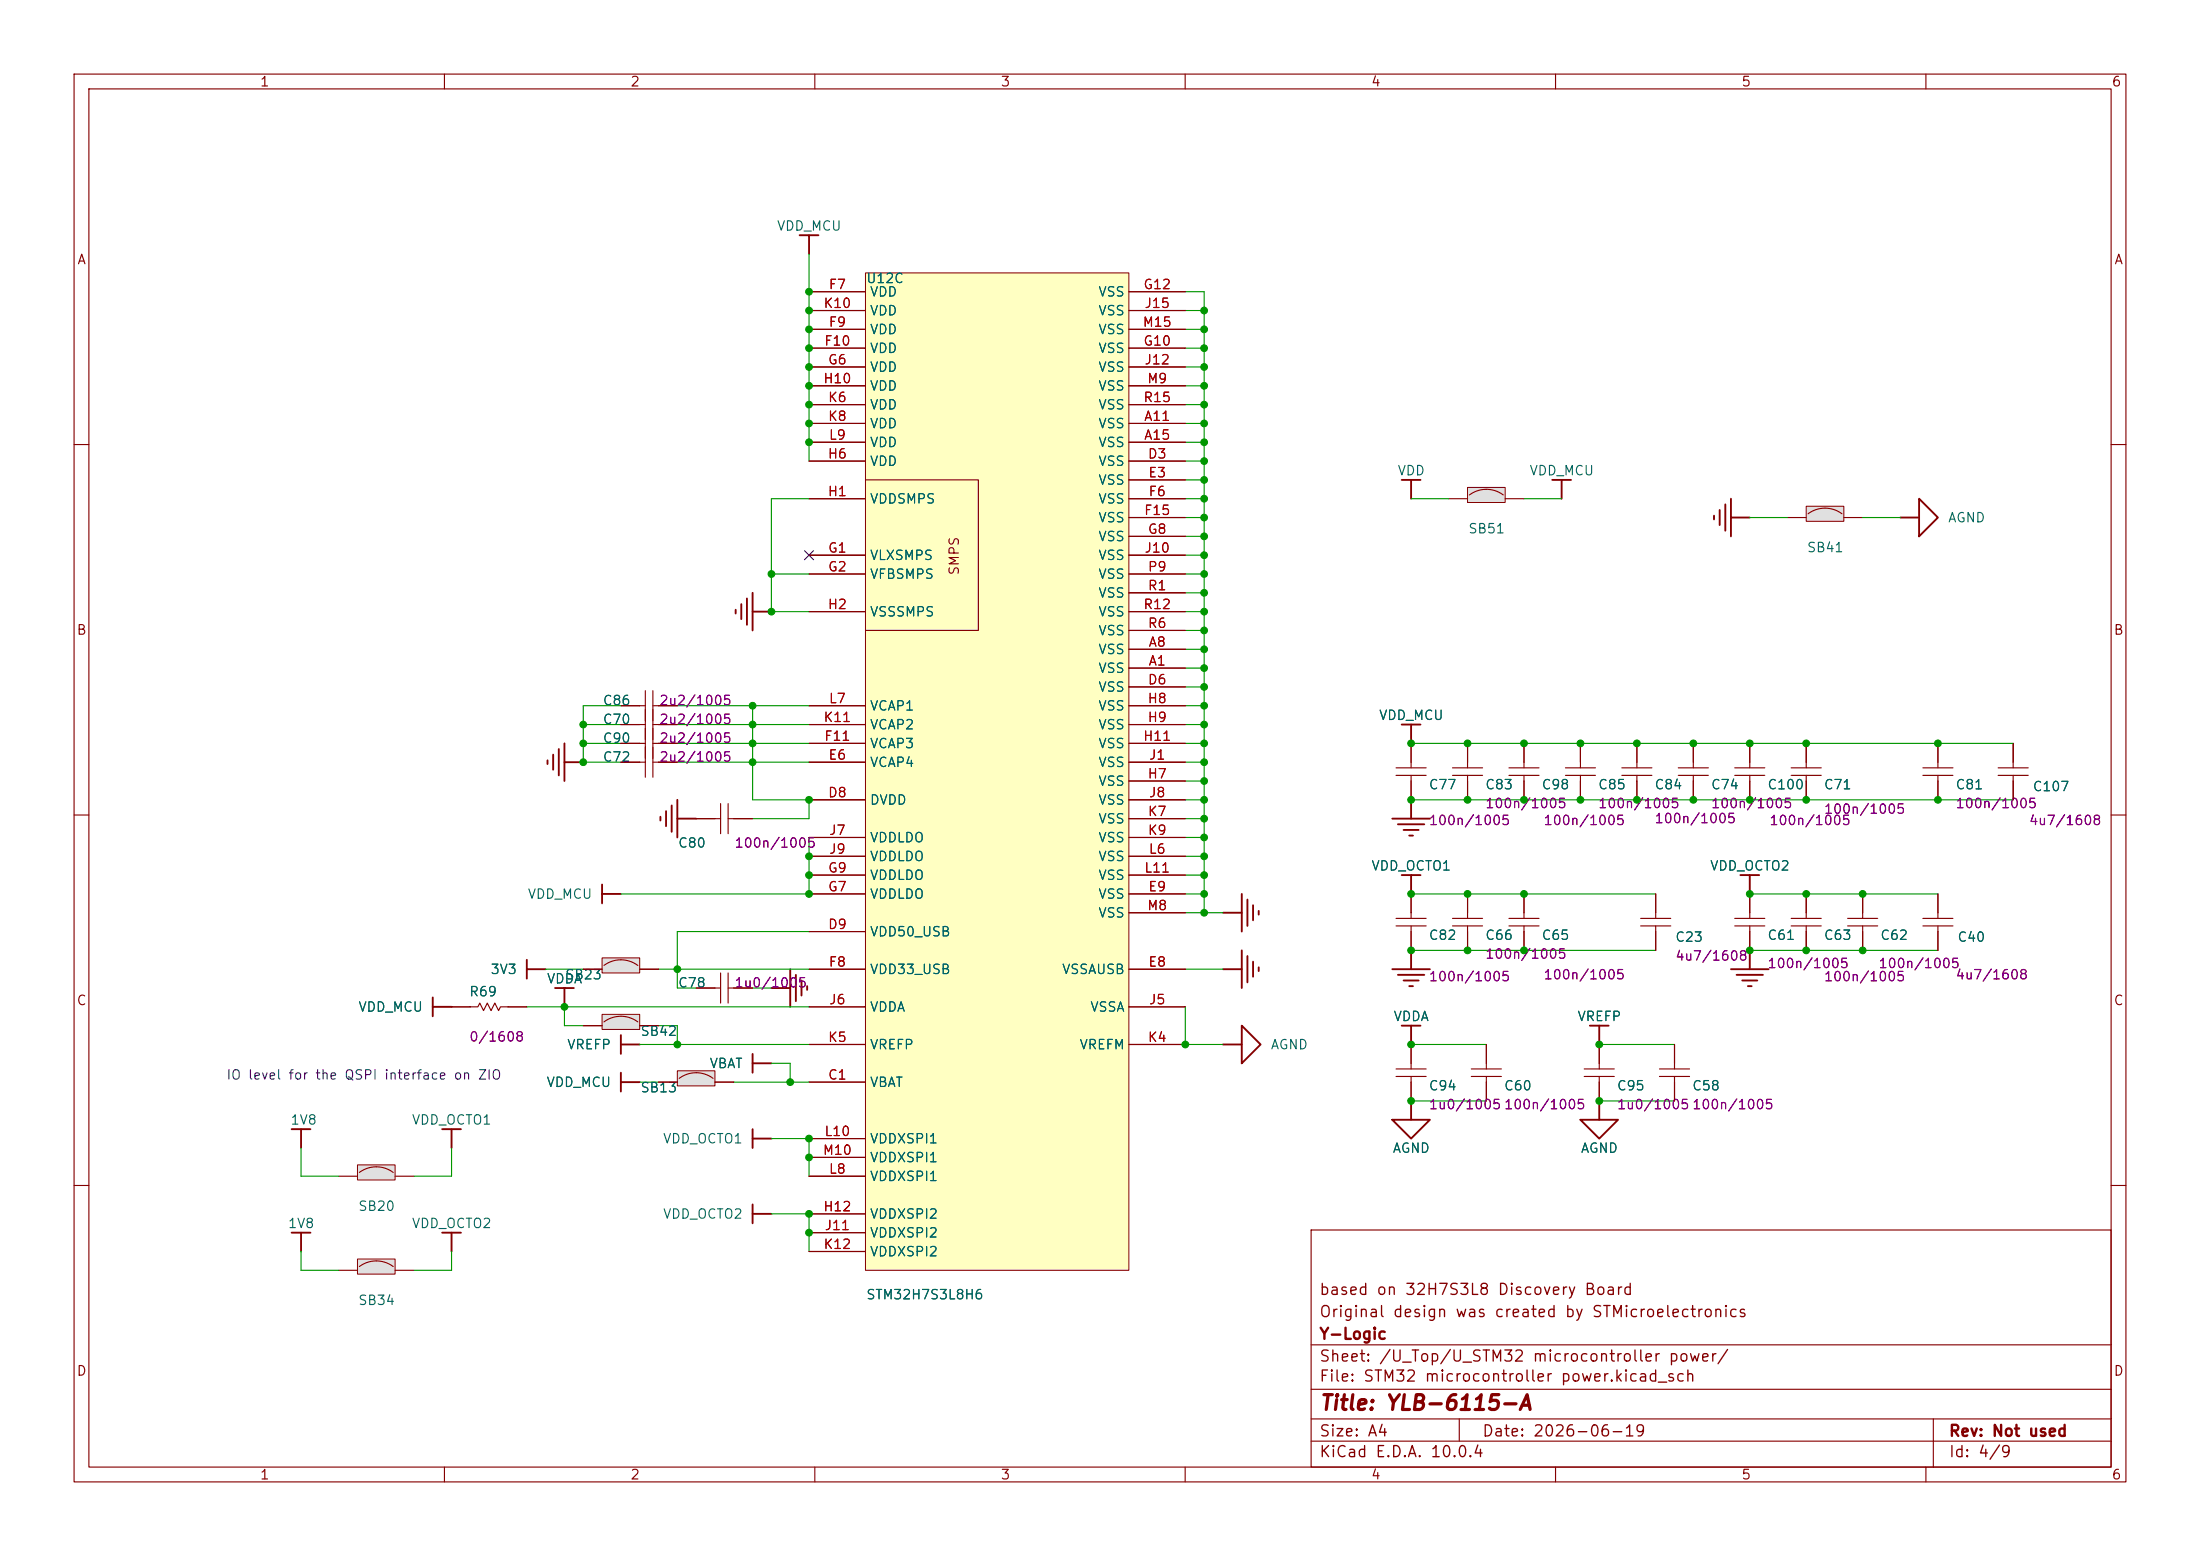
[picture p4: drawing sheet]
<svg xmlns="http://www.w3.org/2000/svg" width="297mm" height="210mm" viewBox="0 0 297 210" stroke-linecap="round" stroke-linejoin="round" font-family="sans-serif">
<g fill="none" stroke="#840000" stroke-width=".15">
<path d="M10 10h277v190h-277zM12 12h273v186h-273zM60 10v2M110 10v2M160 10v2M210 10v2M260 10v2M10 60h2M285 60h2M83.8 95.3h3.3M87.1 93.2v4.1M87.1 98.3v6.6"/>
<path d="M88.1 93.2v4.1M88.1 98.3v6.6M88.1 95.3h3.3M10 110h2M83.8 102.9h3.3M83.8 100.3h3.3M88.1 102.9h3.3M88.1 100.3h3.3M285 110h2M10 160h2M177 166h108v32h-108zM285 160h2"/>
<path d="M60 198v2M110 198v2M160 198v2M177 194.5h108M177 191.5h108M177 187.5h108M177 181.5h108M197 191.5v3M210 198v2M260 198v2M261 191.5v6.5"/>
</g>
<path d="M59.7 166.4h2.5M61 166.4v2.5" fill="none" stroke="#840000" stroke-width=".25"/>
<path d="M48.3 157.2h5v2.1h-5z" fill="#e0e0e0"/>
<path d="M226.6 104.6h4M226.6 103.6h4M228.6 100.3v3.3M228.6 104.6v3.4M94 133.4h3.3M97.3 131.3v4.1M98.3 131.3v4.1M98.3 133.4h3.3M45.7 158.8h2.6M48.5 158.2a3.8 3.8 0 0 1 4.6 0M53.3 158.8h2.6" fill="none" stroke="#840000" stroke-width=".15"/>
<path d="M48.3 157.2h5v2.1h-5z" fill="none" stroke="#800000" stroke-width=".14"/>
<g fill="none" stroke="#840000" stroke-width=".25">
<path d="M107.9 31.8h2.6M109.2 31.8v2.5M73.9 102.6v.5M74.7 101.9v2M75.4 101.1v3.5M76.2 100.3v5.1M76.2 102.9h2.5M81.3 119.4v2.5M234.9 118.1h2.6M236.2 118.1v2.6M81.3 120.7h2.5M104.1 133.4h2.6"/>
<path d="M106.7 130.8v5.1M107.4 131.6v3.5M108.2 132.3v2.1M109 133.1v.5"/>
</g>
<path d="M91.4 144.5h5.1v2.1h-5.1z" fill="#e0e0e0"/>
<path d="M88.9 146.1h2.5M91.7 145.5a3.8 3.8 0 0 1 4.6 0M96.5 146.1h2.6" fill="none" stroke="#840000" stroke-width=".15"/>
<path d="M91.4 144.5h5.1v2.1h-5.1z" fill="none" stroke="#800000" stroke-width=".14"/>
<path d="M101.6 142.2v2.6M101.6 143.5h2.5" fill="none" stroke="#840000" stroke-width=".25"/>
<path d="M81.3 129.3h5.1v2h-5.1z" fill="#e0e0e0"/>
<path d="M94 110.5h3.3M97.3 108.5v4M98.3 110.5h3.3M98.3 108.5v4M61 135.9h3.5l.3-.5 .5 1 .5-1 .5 1 .5-1 .5 1 .3-.5h3.5M78.7 130.8h2.6M81.5 130.3a3.8 3.8 0 0 1 4.6 0M86.4 130.8h2.5" fill="none" stroke="#840000" stroke-width=".15"/>
<path d="M81.3 129.3h5.1v2h-5.1z" fill="none" stroke="#800000" stroke-width=".14"/>
<g fill="none" stroke="#840000" stroke-width=".25">
<path d="M209.5 64.8h2.6M210.8 64.8v2.5M89.2 110.2v.5M89.9 109.5v2M90.7 108.7v3.6M91.4 108v5M91.4 110.5h2.6M58.4 134.6v2.6M58.4 135.9h2.6M71.1 129.5v2.6M71.1 130.8h2.6M83.8 144.8v2.5"/>
<path d="M83.8 146.1h2.6M101.6 152.4v2.5M101.6 153.7h2.5M101.6 162.6v2.5M101.6 163.8h2.5"/>
</g>
<path d="M81.3 136.9h5.1v2h-5.1z" fill="#e0e0e0"/>
<path d="M211.3 104.6h4.1M211.3 103.6h4.1M213.4 100.3v3.3M213.4 104.6v3.4M78.7 138.4h2.6M81.5 137.9a3.8 3.8 0 0 1 4.6 0M86.4 138.4h2.5" fill="none" stroke="#840000" stroke-width=".15"/>
<path d="M81.3 136.9h5.1v2h-5.1z" fill="none" stroke="#800000" stroke-width=".14"/>
<path d="M83.8 139.7v2.5M83.8 141h2.6" fill="none" stroke="#840000" stroke-width=".25"/>
<path d="M116.8 36.8h35.6v134.7h-35.6z" fill="#ffffc2"/>
<g fill="none" stroke="#840000" stroke-width=".15">
<path d="M109.2 39.4h7.6M152.4 39.4h7.6M109.2 57.2h7.6M109.2 59.7h7.6M109.2 44.5h7.6M109.2 47h7.6M109.2 49.5h7.6M109.2 52.1h7.6M109.2 41.9h7.6M109.2 54.6h7.6M152.4 57.2h7.6M152.4 59.7h7.6"/>
<path d="M152.4 44.5h7.6M152.4 47h7.6M152.4 49.5h7.6M152.4 52.1h7.6M152.4 41.9h7.6M152.4 54.6h7.6M109.2 62.2h7.6M109.2 67.3h7.6M109.2 74.9h7.6M109.2 77.5h7.6M116.8 64.8h15.3v20.3h-15.3M152.4 62.2h7.6"/>
<path d="M152.4 64.8h7.6M152.4 67.3h7.6M152.4 69.9h7.6M152.4 74.9h7.6M152.4 77.5h7.6M152.4 72.4h7.6M109.2 82.6h7.6M109.2 95.3h7.6M109.2 97.8h7.6M152.4 90.2h7.6M152.4 87.6h7.6M152.4 92.7h7.6"/>
<path d="M152.4 82.6h7.6M152.4 95.3h7.6M152.4 97.8h7.6M152.4 80h7.6M152.4 85.1h7.6M109.2 108h7.6M109.2 102.9h7.6M109.2 100.3h7.6M109.2 118.1h7.6M109.2 113h7.6M109.2 115.6h7.6M152.4 108h7.6"/>
<path d="M152.4 102.9h7.6M152.4 100.3h7.6M152.4 118.1h7.6M152.4 105.4h7.6M152.4 113h7.6M152.4 115.6h7.6M152.4 110.5h7.6M109.2 125.7h7.6M109.2 130.8h7.6M109.2 120.7h7.6M109.2 135.9h7.6M152.4 130.8h7.6"/>
<path d="M152.4 120.7h7.6M152.4 135.9h7.6M152.4 123.2h7.6M109.2 146.1h7.6M109.2 141h7.6M109.2 158.8h7.6M109.2 153.7h7.6M109.2 156.2h7.6M152.4 141h7.6M109.2 163.8h7.6M109.2 166.4h7.6M109.2 168.9h7.6"/>
</g>
<path d="M116.8 36.8h35.6v134.7h-35.6z" fill="none" stroke="#800000" stroke-width=".14"/>
<g fill="none" stroke="#840000" stroke-width=".25">
<path d="M99.3 82.3v.5M100.1 81.5v2.1M100.8 80.8v3.5M101.6 80v5.1M101.6 82.6h2.5M74.9 133.4h2.6M76.2 133.4v2.5M233.7 130.8h5.1M234.4 131.6h3.6M235.2 132.3h2M236 133.1h.5M236.2 128.3v2.5"/>
<path d="M39.4 152.4h2.5M40.6 152.4v2.5M59.7 152.4h2.5M61 152.4v2.5M39.4 166.4h2.5M40.6 166.4v2.5"/>
</g>
<path d="M48.3 169.9h5v2.1h-5z" fill="#e0e0e0"/>
<g fill="none" stroke="#840000" stroke-width=".15">
<path d="M83.8 97.8h3.3M87.1 95.8v4M88.1 95.8v4M88.1 97.8h3.3M218.9 104.6h4.1M218.9 103.6h4.1M221 100.3v3.3M221 104.6v3.4M221.5 125h4.1M221.5 124h4.1M223.5 120.7v3.3M223.5 125v3.3"/>
<path d="M45.7 171.5h2.6M48.5 170.9a3.8 3.8 0 0 1 4.6 0M53.3 171.5h2.6"/>
</g>
<path d="M48.3 169.9h5v2.1h-5z" fill="none" stroke="#800000" stroke-width=".14"/>
<path d="M256.5 69.9h2.6M259.1 67.3l2.5 2.6-2.5 2.5z" fill="none" stroke="#840000" stroke-width=".25"/>
<path d="M243.8 68.3h5.1v2.1h-5.1z" fill="#e0e0e0"/>
<g fill="none" stroke="#840000" stroke-width=".15">
<path d="M241.3 69.9h2.5M244.1 69.3a3.8 3.8 0 0 1 4.6 0M248.9 69.9h2.6M188.5 104.6h4M188.5 103.6h4M190.5 100.3v3.3M190.5 104.6v3.4M196.1 104.6h4.1M196.1 103.6h4.1M198.1 100.3v3.3M198.1 104.6v3.4M203.7 104.6h4.1"/>
<path d="M203.7 103.6h4.1M205.7 100.3v3.3M205.7 104.6v3.4"/>
</g>
<path d="M243.8 68.3h5.1v2.1h-5.1z" fill="none" stroke="#800000" stroke-width=".14"/>
<g fill="none" stroke="#840000" stroke-width=".25">
<path d="M231.4 69.6v.5M232.2 68.8v2.1M232.9 68.1v3.5M233.7 67.3v5.1M233.7 69.9h2.5M189.2 97.8h2.6M190.5 97.8v2.5M188 110.5h5M188.7 111.3h3.6M189.2 118.1h2.6M189.5 112h2M190.2 112.8h.6"/>
<path d="M190.5 108v2.5M190.5 118.1v2.6"/>
</g>
<path d="M198.1 65.8h5.1v2h-5.1z" fill="#e0e0e0"/>
<g fill="none" stroke="#840000" stroke-width=".15">
<path d="M109.2 39.4h7.6M152.4 39.4h7.6M109.2 57.2h7.6M109.2 59.7h7.6M109.2 44.5h7.6M109.2 47h7.6M109.2 49.5h7.6M109.2 52.1h7.6M109.2 41.9h7.6M109.2 54.6h7.6M152.4 57.2h7.6M152.4 59.7h7.6"/>
<path d="M152.4 44.5h7.6M152.4 47h7.6M152.4 49.5h7.6M152.4 52.1h7.6M152.4 41.9h7.6M152.4 54.6h7.6M109.2 67.3h7.6M109.2 62.2h7.6M109.2 74.9h7.6M109.2 77.5h7.6M152.4 67.3h7.6M152.4 62.2h7.6"/>
<path d="M152.4 64.8h7.6M152.4 69.9h7.6M152.4 74.9h7.6M152.4 77.5h7.6M152.4 72.4h7.6M195.6 67.3h2.5M198.4 66.8a3.8 3.8 0 0 1 4.5 0M203.2 67.3h2.5M83.8 95.3h2.6M83.8 97.8h2.6M88.9 95.3h2.5M88.9 97.8h2.5"/>
<path d="M109.2 82.6h7.6M109.2 95.3h7.6M109.2 97.8h7.6M152.4 90.2h7.6M152.4 87.6h7.6M152.4 92.7h7.6M152.4 82.6h7.6M152.4 95.3h7.6M152.4 97.8h7.6M152.4 80h7.6M152.4 85.1h7.6M83.8 102.9h2.6"/>
<path d="M83.8 100.3h2.6M88.9 102.9h2.5M88.9 100.3h2.5M94 110.5h2.5M99.1 110.5h2.5M109.2 108h7.6M109.2 102.9h7.6M109.2 100.3h7.6M109.2 118.1h7.6M109.2 113h7.6M109.2 115.6h7.6M152.4 108h7.6"/>
<path d="M152.4 102.9h7.6M152.4 100.3h7.6M152.4 118.1h7.6M152.4 105.4h7.6M152.4 113h7.6M152.4 115.6h7.6M152.4 110.5h7.6M190.5 100.3v2.6M190.5 105.4v2.6M198.1 100.3v2.6M198.1 105.4v2.6M205.7 100.3v2.6"/>
<path d="M205.7 105.4v2.6M213.4 100.3v2.6M213.4 105.4v2.6M221 100.3v2.6M221 105.4v2.6M228.6 100.3v2.6M228.6 105.4v2.6M234.2 104.6h4.1M234.2 103.6h4.1M236.2 100.3v3.3M236.2 104.6v3.4M241.8 104.6h4.1"/>
<path d="M241.8 103.6h4.1M243.8 100.3v3.3M243.8 104.6v3.4M259.6 104.6h4.1M259.6 103.6h4.1M261.6 100.3v3.3M261.6 104.6v3.4M269.7 104.6h4.1M269.7 103.6h4.1M271.8 100.3v3.3M271.8 104.6v3.4M61 135.9h2.5"/>
<path d="M68.6 135.9h2.5M78.7 130.8h2.6M78.7 138.4h2.6M86.4 130.8h2.5M86.4 138.4h2.5M94 133.4h2.5M99.1 133.4h2.5M109.2 130.8h7.6M109.2 125.7h7.6M109.2 120.7h7.6M109.2 135.9h7.6M152.4 130.8h7.6"/>
<path d="M152.4 120.7h7.6M152.4 135.9h7.6M152.4 123.2h7.6M188.5 125h4M188.5 124h4M190.5 120.7v3.3M190.5 125v3.3M196.1 125h4.1M196.1 124h4.1M198.1 120.7v3.3M198.1 125v3.3M203.7 125h4.1"/>
<path d="M203.7 124h4.1M205.7 120.7v3.3M205.7 125v3.3M223.5 120.7v2.5M223.5 125.7v2.6M234.2 125h4.1M234.2 124h4.1M236.2 120.7v3.3M236.2 125v3.3M241.8 125h4.1M241.8 124h4.1M243.8 120.7v3.3"/>
<path d="M243.8 125v3.3M249.4 125h4.1M249.4 124h4.1M251.5 120.7v3.3M251.5 125v3.3M259.6 125h4.1M259.6 124h4.1M261.6 120.7v3.3M261.6 125v3.3M88.9 146.1h2.5M96.5 146.1h2.6M109.2 146.1h7.6"/>
<path d="M109.2 141h7.6M109.2 158.8h7.6M109.2 153.7h7.6M109.2 156.2h7.6M152.4 141h7.6M188.5 145.3h4M188.5 144.3h4M190.5 141v3.3M190.5 145.3v3.3M198.6 145.3h4.1M198.6 144.3h4.1M200.7 141v3.3"/>
<path d="M200.7 145.3v3.3M213.9 145.3h4M213.9 144.3h4M215.9 141v3.3M215.9 145.3v3.3M224 145.3h4.1M224 144.3h4.1M226.1 141v3.3M226.1 145.3v3.3M109.2 163.8h7.6M109.2 166.4h7.6M109.2 168.9h7.6"/>
</g>
<path d="M198.1 65.8h5.1v2h-5.1z" fill="none" stroke="#800000" stroke-width=".14"/>
<g fill="none" stroke="#840000" stroke-width=".25">
<path d="M189.2 64.8h2.6M190.5 64.8v2.5M165.1 123.2h2.5M165.1 130.8h2.5M167.6 138.4l2.6 2.6-2.6 2.5zM167.6 120.7v5M167.6 128.3v5.1M168.4 121.4v3.6M168.4 129v3.6M169.2 122.2v2M169.2 129.8v2M169.9 122.9v.5"/>
<path d="M169.9 130.6v.5M188 130.8h5M188.7 131.6h3.6M189.2 138.4h2.6M189.5 132.3h2M190.2 133.1h.6M190.5 128.3v2.5M190.5 138.4v2.6M214.6 138.4h2.6M215.9 138.4v2.6M165.1 141h2.5M188 151.1h5l-2.5 2.6z"/>
<path d="M190.5 148.6v2.5M213.4 151.1h5l-2.5 2.6zM215.9 148.6v2.5"/>
</g>
<g fill="none" stroke="#009600" stroke-width=".15">
<path d="M109.2 34.3v27.9M160 39.4h2.6v83.8M160 54.6h2.6M160 59.7h2.6M160 57.2h2.6M160 49.5h2.6M160 52.1h2.6M160 47h2.6M160 41.9h2.6M160 44.5h2.6M104.1 77.5h5.1M109.2 67.3h-5.1v15.3h5.1"/>
<path d="M160 67.3h2.6M160 69.9h2.6M160 74.9h2.6M160 77.5h2.6M160 72.4h2.6M160 62.2h2.6M160 64.8h2.6M190.5 67.3h5.1M205.7 67.3h5.1M236.2 69.9h5.1M251.5 69.9h5M78.7 97.8h5.1"/>
<path d="M83.8 95.3h-5.1v7.6h5.1M91.4 95.3h17.8M91.4 97.8h17.8M101.6 95.3v12.7h7.6v2.5h-7.6M160 95.3h2.6M160 97.8h2.6M160 80h2.6M160 87.6h2.6M160 85.1h2.6M160 82.6h2.6M160 90.2h2.6M160 92.7h2.6"/>
<path d="M78.7 100.3h5.1M91.4 102.9h17.8M91.4 100.3h17.8M109.2 113v7.7h-25.4M160 110.5h2.6M160 108h2.6M160 102.9h2.6M160 100.3h2.6M160 118.1h2.6M160 115.6h2.6M160 113h2.6M160 105.4h2.6"/>
<path d="M190.5 108h81.3M190.5 100.3h81.3M71.1 135.9h38.1M73.7 130.8h5M76.2 135.9v2.5h2.5M88.9 138.4h2.5v2.6M88.9 130.8h20.3M101.6 133.4h2.5M109.2 125.7h-17.8v7.7h2.6M160 120.7h2.6M160 135.9v5.1h5.1M160 130.8h5.1"/>
<path d="M160 123.2h5.1M190.5 120.7h33M190.5 128.3h33M236.2 120.7h25.4M236.2 128.3h25.4M40.6 154.9v3.9h5.1M61 154.9v3.9h-5.1M86.4 141h22.8M86.4 146.1h2.5M99.1 146.1h10.1M104.1 153.7h5.1v5.1M104.1 143.5h2.6v2.6"/>
<path d="M190.5 141h10.2M190.5 148.6h10.2M215.9 141h10.2M215.9 148.6h10.2M40.6 168.9v2.6h5.1M61 168.9v2.6h-5.1M104.1 163.8h5.1v5.1"/>
</g>
<path d="M108.6 74.3l1.2 1.2M109.8 74.3l-1.2 1.2" fill="none" stroke="#000084" stroke-width=".15"/>
<g fill="#009600" stroke="#009600" stroke-width=".14">
<circle cx="109.2" cy="153.7" r=".46"/>
<circle cx="109.2" cy="156.2" r=".46"/>
<circle cx="78.7" cy="102.9" r=".46"/>
<circle cx="78.7" cy="100.3" r=".46"/>
<circle cx="78.7" cy="97.8" r=".46"/>
<circle cx="106.7" cy="146.1" r=".46"/>
<circle cx="109.2" cy="163.8" r=".46"/>
<circle cx="109.2" cy="166.4" r=".46"/>
<circle cx="109.2" cy="49.5" r=".46"/>
<circle cx="109.2" cy="52.1" r=".46"/>
<circle cx="109.2" cy="57.2" r=".46"/>
<circle cx="109.2" cy="59.7" r=".46"/>
<circle cx="109.2" cy="39.4" r=".46"/>
<circle cx="162.6" cy="47" r=".46"/>
<circle cx="109.2" cy="54.6" r=".46"/>
<circle cx="104.1" cy="82.6" r=".46"/>
<circle cx="104.1" cy="77.5" r=".46"/>
<circle cx="162.6" cy="44.5" r=".46"/>
<circle cx="162.6" cy="41.9" r=".46"/>
<circle cx="109.2" cy="41.9" r=".46"/>
<circle cx="109.2" cy="44.5" r=".46"/>
<circle cx="109.2" cy="47" r=".46"/>
<circle cx="162.6" cy="110.5" r=".46"/>
<circle cx="160" cy="141" r=".46"/>
<circle cx="162.6" cy="120.7" r=".46"/>
<circle cx="162.6" cy="115.6" r=".46"/>
<circle cx="109.2" cy="115.6" r=".46"/>
<circle cx="109.2" cy="118.1" r=".46"/>
<circle cx="109.2" cy="120.7" r=".46"/>
<circle cx="109.2" cy="108" r=".46"/>
<circle cx="101.6" cy="102.9" r=".46"/>
<circle cx="101.6" cy="100.3" r=".46"/>
<circle cx="101.6" cy="95.3" r=".46"/>
<circle cx="101.6" cy="97.8" r=".46"/>
<circle cx="91.4" cy="130.8" r=".46"/>
<circle cx="76.2" cy="135.9" r=".46"/>
<circle cx="91.4" cy="141" r=".46"/>
<circle cx="221" cy="108" r=".46"/>
<circle cx="205.7" cy="100.3" r=".46"/>
<circle cx="221" cy="100.3" r=".46"/>
<circle cx="213.4" cy="100.3" r=".46"/>
<circle cx="236.2" cy="108" r=".46"/>
<circle cx="236.2" cy="100.3" r=".46"/>
<circle cx="228.6" cy="108" r=".46"/>
<circle cx="228.6" cy="100.3" r=".46"/>
<circle cx="243.8" cy="100.3" r=".46"/>
<circle cx="261.6" cy="100.3" r=".46"/>
<circle cx="213.4" cy="108" r=".46"/>
<circle cx="205.7" cy="108" r=".46"/>
<circle cx="198.1" cy="120.7" r=".46"/>
<circle cx="190.5" cy="120.7" r=".46"/>
<circle cx="198.1" cy="108" r=".46"/>
<circle cx="205.7" cy="120.7" r=".46"/>
<circle cx="190.5" cy="108" r=".46"/>
<circle cx="190.5" cy="100.3" r=".46"/>
<circle cx="198.1" cy="100.3" r=".46"/>
<circle cx="162.6" cy="54.6" r=".46"/>
<circle cx="162.6" cy="57.2" r=".46"/>
<circle cx="162.6" cy="77.5" r=".46"/>
<circle cx="162.6" cy="74.9" r=".46"/>
<circle cx="162.6" cy="82.6" r=".46"/>
<circle cx="162.6" cy="80" r=".46"/>
<circle cx="162.6" cy="64.8" r=".46"/>
<circle cx="162.6" cy="67.3" r=".46"/>
<circle cx="162.6" cy="69.9" r=".46"/>
<circle cx="162.6" cy="72.4" r=".46"/>
<circle cx="162.6" cy="85.1" r=".46"/>
<circle cx="162.6" cy="59.7" r=".46"/>
<circle cx="162.6" cy="62.2" r=".46"/>
<circle cx="162.6" cy="52.1" r=".46"/>
<circle cx="162.6" cy="49.5" r=".46"/>
<circle cx="162.6" cy="87.6" r=".46"/>
<circle cx="162.6" cy="90.2" r=".46"/>
<circle cx="162.6" cy="108" r=".46"/>
<circle cx="162.6" cy="102.9" r=".46"/>
<circle cx="162.6" cy="105.4" r=".46"/>
<circle cx="162.6" cy="118.1" r=".46"/>
<circle cx="162.6" cy="123.2" r=".46"/>
<circle cx="162.6" cy="100.3" r=".46"/>
<circle cx="162.6" cy="97.8" r=".46"/>
<circle cx="162.6" cy="113" r=".46"/>
<circle cx="162.6" cy="92.7" r=".46"/>
<circle cx="162.6" cy="95.3" r=".46"/>
<circle cx="243.8" cy="108" r=".46"/>
<circle cx="261.6" cy="108" r=".46"/>
<circle cx="243.8" cy="120.7" r=".46"/>
<circle cx="251.5" cy="120.7" r=".46"/>
<circle cx="243.8" cy="128.3" r=".46"/>
<circle cx="236.2" cy="128.3" r=".46"/>
<circle cx="236.2" cy="120.7" r=".46"/>
<circle cx="251.5" cy="128.3" r=".46"/>
<circle cx="205.7" cy="128.3" r=".46"/>
<circle cx="215.9" cy="141" r=".46"/>
<circle cx="215.9" cy="148.6" r=".46"/>
<circle cx="190.5" cy="148.6" r=".46"/>
<circle cx="190.5" cy="141" r=".46"/>
<circle cx="198.1" cy="128.3" r=".46"/>
<circle cx="190.5" cy="128.3" r=".46"/>
</g>
<text font-size="2" fill="#840000" x="178" y="190.8">Title: YLB-6115-A</text>
<g font-size="1.5" fill="#840000">
<text x="178" y="178.2">Original design was created by STMicroelectronics</text>
<text x="178" y="175.2">based on 32H7S3L8 Discovery Board</text>
<text x="178" y="184.2">Sheet: /U_Top/U_STM32 microcontroller power/</text>
<text x="178" y="181.2">Y-Logic</text>
<text x="178" y="186.9">File: STM32 microcontroller power.kicad_sch</text>
<text x="178" y="197.1">KiCad E.D.A. 10.0.4</text>
<text x="178" y="194.3">Size: A4</text>
<text x="200" y="194.3">Date: 2026-06-19</text>
<text x="263" y="194.3">Rev: Not used</text>
<text x="263" y="197.1">Id: 4/9</text>
</g>
<g font-size="1.3" fill="#840000">
<text x="35" y="12">1</text>
<text x="85" y="12">2</text>
<text x="135" y="12">3</text>
<text x="185" y="12">4</text>
<text x="235" y="12">5</text>
<text x="285" y="12">6</text>
<text x="10.3" y="36">A</text>
<text x="285.3" y="36">A</text>
<text x="129.8" y="77.7" transform="rotate(-90 129.8 77.7)">SMPS</text>
<text x="10.3" y="86">B</text>
<text x="285.3" y="86">B</text>
<text x="10.3" y="136">C</text>
<text x="285.3" y="136">C</text>
<text x="10.3" y="186">D</text>
<text x="285.3" y="186">D</text>
<text x="35" y="200">1</text>
<text x="85" y="200">2</text>
<text x="135" y="200">3</text>
<text x="185" y="200">4</text>
<text x="235" y="200">5</text>
<text x="285" y="200">6</text>
</g>
<g font-size="1.3" fill="#006464">
<text x="104.8" y="31.5">VDD_MCU</text>
<text x="116.8" y="38.5">U12C</text>
<text x="117.3" y="40.3">VDD</text>
<text x="148.2" y="40.3">VSS</text>
<text x="117.3" y="45.4">VDD</text>
<text x="117.3" y="48">VDD</text>
<text x="117.3" y="42.9">VDD</text>
<text x="148.2" y="48">VSS</text>
<text x="148.2" y="42.9">VSS</text>
<text x="148.2" y="45.4">VSS</text>
<text x="117.3" y="50.5">VDD</text>
<text x="117.3" y="53">VDD</text>
<text x="148.2" y="50.5">VSS</text>
<text x="148.2" y="53">VSS</text>
<text x="117.3" y="55.6">VDD</text>
<text x="117.3" y="58.1">VDD</text>
<text x="148.2" y="58.1">VSS</text>
<text x="148.2" y="55.6">VSS</text>
<text x="117.3" y="63.2">VDD</text>
<text x="117.3" y="60.7">VDD</text>
<text x="148.2" y="60.7">VSS</text>
<text x="148.2" y="63.2">VSS</text>
<text x="148.2" y="65.7">VSS</text>
<text x="188.6" y="64.5">VDD</text>
<text x="206.4" y="64.5">VDD_MCU</text>
<text x="117.3" y="68.3">VDDSMPS</text>
<text x="148.2" y="68.3">VSS</text>
<text x="148.2" y="70.8">VSS</text>
<text x="262.9" y="70.8">AGND</text>
<text x="117.3" y="75.9">VLXSMPS</text>
<text x="148.2" y="73.4">VSS</text>
<text x="148.2" y="75.9">VSS</text>
<text x="198.1" y="72.3">SB51</text>
<text x="243.8" y="74.8">SB41</text>
<text x="117.3" y="78.4">VFBSMPS</text>
<text x="117.3" y="83.5">VSSSMPS</text>
<text x="148.2" y="78.4">VSS</text>
<text x="148.2" y="81">VSS</text>
<text x="148.2" y="83.5">VSS</text>
<text x="148.2" y="88.6">VSS</text>
<text x="148.2" y="86.1">VSS</text>
<text x="81.3" y="95.5">C86</text>
<text x="148.2" y="91.1">VSS</text>
<text x="148.2" y="93.7">VSS</text>
<text x="81.3" y="100.6">C90</text>
<text x="81.3" y="98">C70</text>
<text x="117.3" y="101.3">VCAP3</text>
<text x="117.3" y="98.8">VCAP2</text>
<text x="117.3" y="96.2">VCAP1</text>
<text x="148.2" y="96.2">VSS</text>
<text x="148.2" y="98.8">VSS</text>
<text x="148.2" y="101.3">VSS</text>
<text x="186.1" y="97.5">VDD_MCU</text>
<text x="81.3" y="103.1">C72</text>
<text x="117.3" y="103.8">VCAP4</text>
<text x="148.2" y="106.4">VSS</text>
<text x="148.2" y="103.8">VSS</text>
<text x="192.8" y="106.9">C77</text>
<text x="200.4" y="106.9">C83</text>
<text x="208" y="106.9">C98</text>
<text x="215.7" y="106.9">C85</text>
<text x="223.3" y="106.9">C84</text>
<text x="230.9" y="106.9">C74</text>
<text x="238.5" y="106.9">C100</text>
<text x="246.1" y="106.9">C71</text>
<text x="263.9" y="106.9">C81</text>
<text x="274.3" y="107.1">C107</text>
<text x="117.3" y="108.9">DVDD</text>
<text x="148.2" y="108.9">VSS</text>
<text x="148.2" y="111.5">VSS</text>
<text x="91.4" y="114.7">C80</text>
<text x="117.3" y="119.1">VDDLDO</text>
<text x="117.3" y="114">VDDLDO</text>
<text x="117.3" y="116.5">VDDLDO</text>
<text x="148.2" y="114">VSS</text>
<text x="148.2" y="116.5">VSS</text>
<text x="148.2" y="119.1">VSS</text>
<text x="185" y="117.8">VDD_OCTO1</text>
<text x="230.8" y="117.8">VDD_OCTO2</text>
<text x="71.1" y="121.6">VDD_MCU</text>
<text x="117.3" y="121.6">VDDLDO</text>
<text x="148.2" y="121.6">VSS</text>
<text x="148.2" y="124.2">VSS</text>
<text x="66.1" y="131.8">3V3</text>
<text x="117.3" y="126.7">VDD50_USB</text>
<text x="117.3" y="131.8">VDD33_USB</text>
<text x="143.3" y="131.8">VSSAUSB</text>
<text x="192.8" y="127.2">C82</text>
<text x="200.4" y="127.2">C66</text>
<text x="208" y="127.2">C65</text>
<text x="226.1" y="127.4">C23</text>
<text x="238.5" y="127.2">C61</text>
<text x="246.1" y="127.2">C63</text>
<text x="253.8" y="127.2">C62</text>
<text x="264.2" y="127.4">C40</text>
<text x="48.3" y="136.9">VDD_MCU</text>
<text x="63.3" y="134.8">R69</text>
<text x="73.7" y="133.1">VDDA</text>
<text x="76.2" y="132.5">SB23</text>
<text x="91.4" y="133.6">C78</text>
<text x="117.3" y="136.9">VDDA</text>
<text x="147.1" y="136.9">VSSA</text>
<text x="76.5" y="141.9">VREFP</text>
<text x="86.4" y="140.1">SB42</text>
<text x="117.3" y="141.9">VREFP</text>
<text x="145.6" y="141.9">VREFM</text>
<text x="171.5" y="141.9">AGND</text>
<text x="188" y="138.1">VDDA</text>
<text x="212.9" y="138.1">VREFP</text>
<text x="73.7" y="147">VDD_MCU</text>
<text x="86.4" y="147.7">SB13</text>
<text x="95.7" y="144.5">VBAT</text>
<text x="117.3" y="147">VBAT</text>
<text x="192.8" y="147.5">C94</text>
<text x="203" y="147.5">C60</text>
<text x="218.2" y="147.5">C95</text>
<text x="228.4" y="147.5">C58</text>
<text x="39.1" y="152.1">1V8</text>
<text x="55.5" y="152.1">VDD_OCTO1</text>
<text x="89.4" y="154.6">VDD_OCTO1</text>
<text x="117.3" y="154.6">VDDXSPI1</text>
<text x="187.9" y="155.9">AGND</text>
<text x="213.3" y="155.9">AGND</text>
<text x="117.3" y="159.7">VDDXSPI1</text>
<text x="117.3" y="157.2">VDDXSPI1</text>
<text x="38.8" y="166.1">1V8</text>
<text x="48.3" y="163.7">SB20</text>
<text x="55.5" y="166.1">VDD_OCTO2</text>
<text x="89.4" y="164.8">VDD_OCTO2</text>
<text x="117.3" y="164.8">VDDXSPI2</text>
<text x="117.3" y="167.3">VDDXSPI2</text>
<text x="117.3" y="169.9">VDDXSPI2</text>
<text x="48.3" y="176.4">SB34</text>
<text x="116.8" y="175.7">STM32H7S3L8H6</text>
</g>
<g font-size="1.3" fill="#a90000">
<text x="111.1" y="41.9">K10</text>
<text x="111.8" y="39.3">F7</text>
<text x="154.3" y="39.3">G12</text>
<text x="154.4" y="41.9">J15</text>
<text x="111.2" y="47">F10</text>
<text x="111.8" y="44.4">F9</text>
<text x="154.2" y="44.4">M15</text>
<text x="154.3" y="47">G10</text>
<text x="111.1" y="52">H10</text>
<text x="111.7" y="49.5">G6</text>
<text x="154.4" y="49.5">J12</text>
<text x="154.8" y="52">M9</text>
<text x="111.7" y="54.6">K6</text>
<text x="111.7" y="57.1">K8</text>
<text x="111.8" y="59.7">L9</text>
<text x="154.3" y="54.6">R15</text>
<text x="154.4" y="57.1">A11</text>
<text x="154.4" y="59.7">A15</text>
<text x="111.7" y="62.2">H6</text>
<text x="154.9" y="62.2">D3</text>
<text x="154.9" y="64.7">E3</text>
<text x="111.7" y="67.3">H1</text>
<text x="154.4" y="69.8">F15</text>
<text x="155" y="67.3">F6</text>
<text x="111.7" y="74.9">G1</text>
<text x="111.7" y="77.4">G2</text>
<text x="154.4" y="74.9">J10</text>
<text x="154.9" y="72.4">G8</text>
<text x="154.9" y="77.4">P9</text>
<text x="111.7" y="82.5">H2</text>
<text x="154.3" y="82.5">R12</text>
<text x="154.9" y="80">R1</text>
<text x="154.9" y="85.1">R6</text>
<text x="155" y="87.6">A8</text>
<text x="111.8" y="95.2">L7</text>
<text x="154.8" y="95.2">H8</text>
<text x="154.9" y="92.7">D6</text>
<text x="155" y="90.1">A1</text>
<text x="111.1" y="97.8">K11</text>
<text x="111.2" y="100.3">F11</text>
<text x="154.2" y="100.3">H11</text>
<text x="154.8" y="97.8">H9</text>
<text x="111.7" y="107.9">D8</text>
<text x="111.7" y="102.8">E6</text>
<text x="154.8" y="105.4">H7</text>
<text x="155" y="102.8">J1</text>
<text x="155" y="107.9">J8</text>
<text x="111.8" y="113">J7</text>
<text x="154.9" y="110.5">K7</text>
<text x="154.9" y="113">K9</text>
<text x="111.7" y="118.1">G9</text>
<text x="111.8" y="115.5">J9</text>
<text x="154.4" y="118.1">L11</text>
<text x="155" y="115.5">L6</text>
<text x="111.7" y="125.7">D9</text>
<text x="111.7" y="120.6">G7</text>
<text x="154.8" y="123.2">M8</text>
<text x="154.9" y="120.6">E9</text>
<text x="111.8" y="130.8">F8</text>
<text x="154.9" y="130.8">E8</text>
<text x="111.8" y="135.9">J6</text>
<text x="155" y="135.9">J5</text>
<text x="111.7" y="140.9">K5</text>
<text x="154.9" y="140.9">K4</text>
<text x="111.7" y="146">C1</text>
<text x="111.2" y="153.6">L10</text>
<text x="111" y="156.2">M10</text>
<text x="111.8" y="158.7">L8</text>
<text x="111.1" y="163.8">H12</text>
<text x="111.2" y="166.3">J11</text>
<text x="111.1" y="168.9">K12</text>
</g>
<g font-size="1.3" fill="#840084">
<text x="88.9" y="95.5">2u2/1005</text>
<text x="88.9" y="100.6">2u2/1005</text>
<text x="88.9" y="98">2u2/1005</text>
<text x="88.9" y="103.1">2u2/1005</text>
<text x="192.8" y="111.7">100n/1005</text>
<text x="200.4" y="109.4">100n/1005</text>
<text x="208.3" y="111.7">100n/1005</text>
<text x="215.7" y="109.4">100n/1005</text>
<text x="223.3" y="111.4">100n/1005</text>
<text x="230.9" y="109.4">100n/1005</text>
<text x="238.8" y="111.7">100n/1005</text>
<text x="246.1" y="110.2">100n/1005</text>
<text x="263.9" y="109.4">100n/1005</text>
<text x="273.8" y="111.7">4u7/1608</text>
<text x="99.1" y="114.7">100n/1005</text>
<text x="200.4" y="129.7">100n/1005</text>
<text x="226.1" y="130">4u7/1608</text>
<text x="238.5" y="131">100n/1005</text>
<text x="253.5" y="131">100n/1005</text>
<text x="99.1" y="133.6">1u0/1005</text>
<text x="192.8" y="132.8">100n/1005</text>
<text x="208.3" y="132.5">100n/1005</text>
<text x="246.1" y="132.8">100n/1005</text>
<text x="263.9" y="132.5">4u7/1608</text>
<text x="63.3" y="140.9">0/1608</text>
<text x="192.8" y="150">1u0/1005</text>
<text x="203" y="150">100n/1005</text>
<text x="218.2" y="150">1u0/1005</text>
<text x="228.4" y="150">100n/1005</text>
</g>
<text font-size="1.3" fill="#0000c2" x="30.5" y="146">IO level for the QSPI interface on ZIO</text>
</svg>
